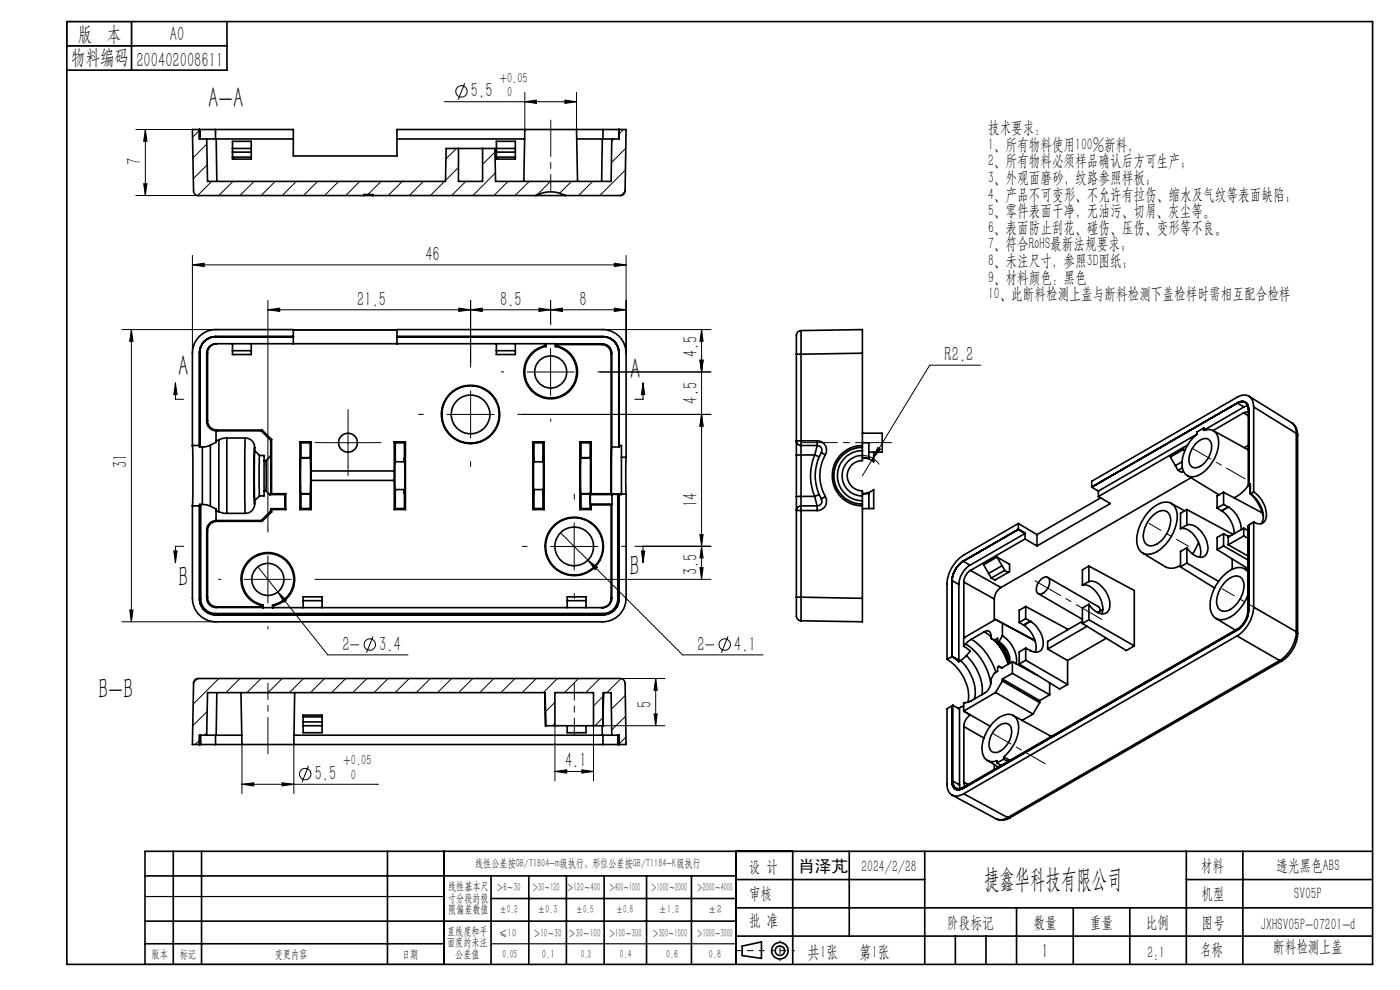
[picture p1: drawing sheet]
<svg xmlns="http://www.w3.org/2000/svg" width="297mm" height="210mm" viewBox="0 0 297 210" stroke-linecap="round" stroke-linejoin="round" font-family="sans-serif">
<g fill="none" stroke="#000" stroke-width=".21">
<path d="M98.6 17.7l-1.4 3.4M111.3 19.6v7.9M122.3 19.6v7.9M28.8 27.5h13.6M30.5 39h.7l-.4 2.5zM30.8 27.5l.4 2.5h-.7zM30.8 27.5v14M42.4 27.5l-1.5 1.6M43.9 30.5l-3 3M44 35l-3 2.9M44.9 38.5l-3 3M49.4 38.5l-3 3"/>
<path d="M53.9 38.5l-3 3M58.4 38.5l-3 3M62.9 38.5l-3 3M67.4 38.5l-3 3M71.9 38.5l-3 3M76.3 38.5l-3 3M80.9 38.5l-2.9 2.8M85.3 38.5l-3 3M89.8 38.5l-3 3M94.3 21.6h28M94.3 38.5l-3 3M96.8 31.5l-2.2 2.2"/>
<path d="M97.3 35.5l-2.8 2.8M98.8 38.5l-3 3M105 32.3l-2.6 2.6M105.1 36.7l-4.8 4.8M107.8 38.5l-3 3M111.3 21.6l2.5-.4v.7zM112.3 38.5l-3 3M116.8 38.5l-3 2.9M119.8 21.2l2.5 .4-2.5 .3zM121.2 38.5l-2.5 2.5M125.7 38.5l-3 3M130.2 29.5l-.4 .4"/>
<path d="M132.3 27.5l-1 1M132.7 36l-5.5 5.5M132.8 31.5l-3.1 3M28.8 41.5h13.3M40.8 56.2l2.5-.4v.7zM40.8 54.2v20.7M40.8 56.2h92M130.3 55.8l2.5 .4-2.5 .3zM132.6 40.6l-.9 .9M132.8 54.2v20.7M25.9 69.9h58.3M27.9 69.9v62"/>
<path d="M27.9 69.9l.3 2.5h-.7zM56.8 65.7l2.5-.3v.7zM56.8 63.7v48.7M56.8 65.7h76M97.3 65.4l2.5 .3-2.5 .4zM99.8 65.7l2.5-.3v.7zM99.8 63.7v13.1M111.8 78.9h10M114.3 65.4l2.5 .3-2.5 .4zM116.8 65.7l2.5-.3v.7zM116.8 63.7v4.7M116.8 73.9v10"/>
<path d="M127.3 78.9h23.5M127.8 69.9h23M130.3 65.4l2.5 .3-2.5 .4zM148.5 76.4h.7l-.4 2.5zM148.8 69.9l.4 2.5h-.7zM148.8 69.9v53M208 77.5h-10.8l-12 19.8M37.2 81.2l.4 2.5h-.7zM37.2 81.2v3.5h1.8M68.8 93.9h10M73.8 88.9v10M94.8 87.9h10"/>
<path d="M99.8 82.9v10M110.9 87.9h39.9M136.4 81.2l.4 2.5h-.7zM136.4 81.2v3.5h-1.7M148.8 87.9l.4 2.5h-.7zM183 96.6a4.2 4.2 0 0 1 3.5 1.9M185.2 97.3l-2.2 3.6M186.2 94.9l.6 .4-1.6 2zM36.9 116.9h.7l-.4 2.5zM39 115.9h-1.8v3.5M56.8 117.9v10M116.8 115.9h10"/>
<path d="M118.9 113l25.9 25.9h17.1M121.8 110.9v10M124.7 118.8l2.1 1.5-.6 .5zM134.7 115.9h16.1M136.1 116.9h.7l-.4 2.5zM136.4 115.9v3.5M148.5 113.4h.7l-.4 2.5zM148.8 115.9l.4 2.4h-.7zM25.9 131.9h19.9M27.5 129.4h.7l-.3 2.5zM51.8 122.9h10M54.7 120.3l14.8 18.6h17.1"/>
<path d="M58.9 125.6l1.8 1.7-.5 .4zM67.3 122.9h83.5M79.1 135l-1.3 3.5M148.5 120.4h.7l-.4 2.5zM154.4 135l-1.4 3.5M41.9 144l-.8 .8M42.6 156.7l-1.2 1.2M43.9 155.5l-.5 .5M44 150.9l-3.1 3M46.4 143.9l-5.4 5.5M50.9 143.9l-3 3M51.3 157.9v10.5"/>
<path d="M55.4 143.9l-3 3M59.9 143.9l-3 3M62.3 157.9v10.5M64.4 143.9l-3 3M68.9 143.9l-3 3M73.3 143.9l-3 3M77.9 143.9l-3.1 3M82.3 143.9l-3 3M86.8 143.9l-3 3M91.3 143.9l-3 3M95.8 143.9l-3 3M100.3 143.9l-3 3"/>
<path d="M104.8 143.9l-3 3M109.3 143.9l-3 3M113.8 143.9l-3 3M117.7 149l-2 2M117.7 153.4l-.5 .5M117.7 153.9v11.8M118.3 143.9l-3 3M122.7 143.9l-3 3M125.9 153.9v11.8M127.2 143.9l-3 3M127.9 153.9h13.2M127.9 152.2l-1.7 1.7"/>
<path d="M128 147.7l-2.1 2M131.6 143.9h9.5M131.7 144l-3 2.9M132.6 147.5l-2.9 3M132.7 151.9l-2.9 3M132.8 156.3l-1.6 1.6M138.7 151.4h.7l-.3 2.5zM139.1 143.9l.3 2.5h-.7zM139.1 143.9v10M51.3 166.4l2.5-.4v.7zM51.3 166.4h29M59.8 166l2.5 .4-2.5 .3z"/>
<path d="M65.4 162.5l-1.3 3.4M117.7 163.6l2.5-.3v.7zM117.7 163.6h8.2M123.4 163.3l2.5 .3-2.5 .4z"/>
<circle cx="97.9" cy="19.4" r="1.21"/>
<circle cx="78.4" cy="136.7" r="1.21"/>
<circle cx="153.8" cy="136.7" r="1.22"/>
<circle cx="64.8" cy="164.2" r="1.21"/>
</g>
<g fill="none" stroke="#000" stroke-width=".35">
<path d="M14.2 4.6h277v200h-277zM14.2 9.7h34M27.9 4.6v10.3M48.2 4.6v10.3h-34M42.3 27.5v2h1.6M42.4 27.5h-1.6l.3 13a.96 .96 0 0 0 1 1h71.6M42.4 27.5h3.3M42.4 27.5v2M43.9 29.5h2M43.9 29.5l.1 9h50.5l.2-7h2.6M45.7 27.5h16.5v5.6h22v-5.6h27.1M45.7 27.5v2"/>
<path d="M45.9 29.5h16.3M45.9 29.5l.1 9M49.3 30h4v3.8h-4zM49.3 31.5h4M49.3 33.3h4M49.3 32.3h4M84.2 29.5h27.1M97.3 31.5h5.1M97.3 31.5v7h5.1v-7M105.3 30h4v3.8h-4zM105.3 31.5h4M105.3 33.3h4"/>
<path d="M105.3 32.3h4M111.3 27.5h11M111.3 27.5l-.2 11M122.3 27.5l.2 11M122.3 27.5h5.6M122.3 29.5h5.5M127.8 29.5h2M127.8 29.5l-.2 9M127.9 27.5h3.4M127.9 27.5v2M129.8 29.5l-.2 9h-24.5l-.1-7h-2.6M131.3 27.5h1.5l-.2 13a1.02 1.02 0 0 1-1 1h-11.6"/>
<path d="M131.3 27.5v2M131.3 27.5v2h-1.5M77.2 41.5v-.2h1.9v.2M113.7 41.5a6.7 6.7 0 0 1 6.3 0M113.7 41.5h6.3M43.9 74.9v14.5M43.9 74.9h.1M44 74.9v14.3M46 72.9a1.98 1.98 0 0 0-2 2M49.3 74.4h4M49.3 72.9v2.3h4v-2.3M62.2 71.4h-16.5a3.4 3.4 0 0 0-3.4 3.4v20h.6"/>
<path d="M62.2 72.9v-3h-16.4a5 5 0 0 0-5 5v19.6M62.2 71.5h-16.5a3.4 3.4 0 0 0-3.3 3.3v19.7h-1.6M62.2 70h22M84.2 71.4h43.7a3.4 3.4 0 0 1 3.4 3.4v20h-1.5M84.2 72.9v-3h43.6a4.9 4.9 0 0 1 5 5v22.1M84.2 71.5h43.7a3.4 3.4 0 0 1 3.4 3.3v19.7h.5v2.5M105.3 74.4h4M105.3 72.9v2.3h4v-2.3M115.6 73.3a5.7 5.7 0 0 0-3.5 8.8 5.7 5.7 0 0 0 9.4 0 5.7 5.7 0 0 0-3.5-8.8M115.6 73.3l.2 .2M115.6 72.9v.4M115.8 73.5a5.5 5.5 0 0 0-3.6 8.4 5.5 5.5 0 0 0 9.2 0 5.5 5.5 0 0 0-3.6-8.4"/>
<path d="M115.8 72.9v.6M118 73.3l-.2 .2M118 73.1l-.1-.2-.1 .6M118 73.1v.2M118 73.1h9.6M127.6 73.1a2.03 2.03 0 0 1 2 2M127.8 72.9a2.03 2.03 0 0 1 2 2.1M127.8 72.9h-81.9a2.03 2.03 0 0 0-2 2M127.8 72.9l-.2 .2M129.6 75.1v29.6M129.8 75l-.2 .1M129.8 75v19.8"/>
<path d="M168.9 75.1h1M168.9 75.1v18.4M169.9 70.1l13.1-.2v5M169.9 70.1v5M169.9 70.1a1.45 1.45 0 0 0-1 1.9v3.1M169.9 75.1v18.4M183 74.9v22.8a3.2 3.2 0 0 0-3.3 3.2 3.2 3.2 0 0 0 3.3 3.2v2.8M183 74.9l-13.1 .2M40.8 94.5v12.8M42.9 94.8v12.2M43.9 89.4a2.04 2.04 0 0 0 1.9 2M44 89.2a1.97 1.97 0 0 0 2 2"/>
<path d="M44 89.2l-.1 .2M44.6 94.4v13M44.6 94.4l-1 .4h-.7M45.8 91.4h.1M45.8 93.5v.3l-1.2 .6M45.8 91.4v2.1M45.8 91.4h9.6M46 91.2l-.2 .2M46 91.2h9.6M46.4 93.3v15.2M46.4 93.3l-.6 .2M48.1 92.9h-.7l-1 .4"/>
<path d="M48.1 92.9v16M48.1 92.9h3.9M52 92.9a1.96 1.96 0 0 1 2 2M52 92.9v16M54 94.9v12M54 95.6v10.6M54 94.9v.7M54 95.6l1.1 1M55.1 96.6v8.6M55.1 96.6h.9v1.1M55.4 91.4l2 2M55.6 91.2l-.2 .2"/>
<path d="M55.6 91.2l2 2M56 97.7v6.4M56 97.7h.4M56.4 97.7v6.4M57.4 96.7v8.2M57.4 93.4v3.3M57.4 96.7l-1 1M57.6 93.2l-.2 .2M57.6 93.2v11.5M63.6 93.7h2.4M63.6 93.7l.3 .2M63.6 93.7v14.4"/>
<path d="M63.8 97.1v7.6M63.8 97.1h2M63.9 93.9h1.9M63.9 93.9v3.2M65.8 93.9v3.2M65.8 97.1v7.6M65.8 97.1h-2M66 93.7l-.2 .2M66 93.7v14.4M66 99.9h17.6M83.6 93.7h2.4M83.6 93.7v14.4"/>
<path d="M83.6 93.7l.3 .2M83.9 98l-.1-.9v7.6l.1-.9M83.9 93.9v4.1M83.9 93.9h1.9M83.9 98h1.9M85.8 98v-.9v7.6v-.9M85.8 93.9v4.1M86 93.7l-.2 .2M86 93.7v14.4M113 93.7l.3 .2M113 93.7h2.4M113 93.7v14.4"/>
<path d="M113.3 98l-.1-.9v7.6l.1-.9M113.3 93.9h1.9M113.3 98h1.9M113.3 93.9v4.1M115.2 98v-.9v7.6v-.9M115.2 93.9v4.1M115.4 93.7l-.2 .2M115.4 93.7v14.4M123 93.7h2.4M123 93.7l.3 .2M123 93.7v14.4M123.2 97.1v7.6"/>
<path d="M123.2 97.1h2M123.3 93.9h1.9M123.3 93.9v3.2M125.2 93.9v3.2M125.2 97.1v7.6M125.2 97.1h-2M125.4 93.7l-.2 .2M125.4 93.7v11M129.8 94.8l-.1 10M131.8 97v7.9h-.7v22.1a3.1 3.1 0 0 1-3.2 3.1h-82.2a3.1 3.1 0 0 1-3.1-3.1v-19.7h-1.8M131.8 97h1M132.8 97v7.8"/>
<path d="M168.9 93.5h1M168.9 93.5a.96 .96 0 0 0 1 1M168.9 96.5h1M168.9 93.5v3M168.9 96.5v8.8M169.9 93.5v1M169.9 94.5v2M169.9 94.5h3.5M169.9 93.5h3.5M169.9 96.5v8.8M169.9 96.5h3M172.9 96.5l.9 .4"/>
<path d="M172.9 96.5a11 11 0 0 0 0 8.8M173.4 93.5a1.98 1.98 0 0 1 1.7 3M173.4 94.5a1.01 1.01 0 0 1 .8 1.5M173.4 93.5v1M173.4 94.5l-.5 2M174.2 96l.9 .5M174.2 96a9.9 9.9 0 0 0 0 9.8M175.1 96.5a9 9 0 0 0 0 8.8M183 94.5a6.4 6.4 0 0 0-6.4 6.4 6.4 6.4 0 0 0 6.4 6.4M183 94.9a6 6 0 0 0-6.1 6 6 6 0 0 0 6.1 6M183 95.6a5.3 5.3 0 0 0-5.3 5.3 5.3 5.3 0 0 0 5.3 5.3M183 96.6a4.3 4.3 0 0 0-4.4 4.3 4.3 4.3 0 0 0 4.4 4.3"/>
<path d="M183 91.9h4.1v4h-2.8M183 93.9h1.3v3.2h-1.3M185.3 95.9v2.1l-.9-.6-1.4-.3M249.3 98.8l.6 1M249.9 99.8l.7 .4 .5-.3M250.8 98l-1.5 .8M250.8 99.2l-.9 .6M251.1 95.3l.3 .2M251.1 95.3l-2.8 1.6 1 1.9M251.1 95.3l.2 .4M252 94.4l-19 10.9M253.6 94.1a2.17 2.17 0 0 1 3-.7 3.5 3.5 0 0 1-.6 4.1 2.65 2.65 0 0 1-3.2 1.5 3.1 3.1 0 0 1 0-3.7z"/>
<path d="M253.9 92.1l-20.9 12.1M255.3 90.8v.5a2.3 2.3 0 0 1 2.4 .3 2.3 2.3 0 0 1 .8 2.3 8.2 8.2 0 0 1-4.8 7.1 2.2 2.2 0 0 1-2.9-2.2 8.6 8.6 0 0 1 3.1-6.7M255.3 90.8l-1.4 .8v.5M255.3 90.8l.6 .3M262.5 85.5a1.47 1.47 0 0 1 1.7-.2 1.47 1.47 0 0 1 .7 1.5v16.1M262.5 85.5a1.46 1.46 0 0 1 1.7-.1 1.46 1.46 0 0 1 .7 1.5v16.1M262.5 85.5l-30.9 17.9M262.5 85.5l1.4 .8M263.8 87.6l-6.4 3.7 7.5 4.2M263.8 87.6l1.1 .6M263.9 86.3l-8.1 4.7M264.7 86l-.8 .3"/>
<path d="M264.9 87.5l-.7-.1-.4 .2M264.9 94.5l-.9 .5M265 84.1l9 5.6M266 86.3a2.15 2.15 0 0 0-2.1-2.5l-1.5 .5-30.8 17.8v1.3M266 86.3v18.1M266 86.3l9 5.6M274 89.7a2.79 2.79 0 0 1 1.3 2.6M274 89.7a2.33 2.33 0 0 1 1 2.2M275 91.9l.3 .4M275 91.9v42.1M275.3 92.3v42.1M42.9 107l1.1 .1 .6 .3"/>
<path d="M43.9 112.5l.1 .1M43.9 112.5v14.4M44 112.6v14.1M44.6 107.4l1.2 .6v.3M45.8 110.4h.1M45.8 110.4a1.98 1.98 0 0 0-1.9 2.1M45.8 108.3v2.1M45.8 110.4h9.6M45.8 108.3l.6 .2M45.8 110.4l.2 .2M46 110.6a1.98 1.98 0 0 0-2 2M46 110.6h9.6"/>
<path d="M46.4 108.5l.8 .3 .9 .1M48.1 108.9h3.9M54 106.9a1.96 1.96 0 0 1-2 2M54 106.2v.7M55.1 105.2l-1.1 1M55.4 110.4l.2 .2M56 104.1h.4M56 104.1v1.1h-.9M56.4 104.1l.8 .8M57.2 104.9h3.2M57.4 104.9h-.2M57.4 107.9v.5"/>
<path d="M57.4 107.9h3M57.4 108.4l-2 2M57.4 107.9l.2 .2M57.4 108.4l.2 .2M57.6 108.1h3M57.6 104.7h3M57.6 108.1v.5M57.6 104.7l-.2 .2M57.6 108.6l-2 2M60.4 104.9v3M60.4 107.9l.2 .2M60.6 104.7l-.2 .2"/>
<path d="M60.6 104.7v3.4M63.6 108.1h2.4M63.8 104.7h.1M63.8 104.7h2M63.9 107.9h1.9M63.9 104.7v3.2M63.9 107.9l-.3 .2M65.8 104.7v3.2M65.8 107.9l.2 .2M65.8 104.7h.1M66 101.9h17.6M83.6 108.1h2.4"/>
<path d="M83.9 103.8v4.1M83.9 103.8h1.9M83.9 107.9h1.9M83.9 107.9l-.3 .2M85.8 103.8v4.1M85.8 107.9l.2 .2M113 108.1h2.4M113.3 103.8v4.1M113.3 103.8h1.9M113.3 107.9l-.3 .2M113.3 107.9h1.9M115.2 103.8v4.1"/>
<path d="M115.2 107.9l.2 .2M123 108.1h2.4M123.2 104.7h.1M123.2 104.7h2M123.3 107.9h1.9M123.3 104.7v3.2M123.3 107.9l-.3 .2M125.2 104.7v3.2M125.2 107.9l.2 .2M125.2 104.7h.1M125.4 104.7h4.2M125.4 107.1v1"/>
<path d="M125.4 104.7l-.2 .2h4.6M125.4 107.1h4.2M129.6 104.7l.1 .1M129.6 107.1v19.8M129.7 104.8h3.1M129.8 107v-2.1h1.5v22.1a3.4 3.4 0 0 1-3.4 3.4h-82.2a3.4 3.4 0 0 1-3.4-3.4v-20h.6M129.8 107l-.2 .1M129.8 107v19.9M129.8 106.9h-4.6l.2 .2M132.8 104.8v22.1a4.9 4.9 0 0 1-5 5h-82a5 5 0 0 1-5-5v-19.6M168.9 108.3h1M168.9 105.3h1"/>
<path d="M168.9 105.3v3M168.9 108.3v18.4M169.9 107.3v1M169.9 107.3a.96 .96 0 0 0-1 1M169.9 105.3v2M169.9 107.3h3.5M169.9 108.3v18.4M169.9 108.3h3.5M169.9 105.3h3M172.9 105.3l.5 2M173.4 107.3v1M173.8 104.9l-.9 .4"/>
<path d="M174.2 105.8a.99 .99 0 0 1-.8 1.5M175.1 105.3a1.96 1.96 0 0 1-1.7 3M175.1 105.3l-.9 .5M183 106.9v.4M183 104.7l1.4-.3 .9-.6v4.1h-1v-3.2zM183 107.3v19.6M184.3 107.9h-1.3M204.4 119.1a5.3 5.3 0 0 0-2.4 4M204.4 119.1l1.4 .8M205.8 119.9a5.3 5.3 0 0 0-2.4 4.1M211.5 118.2l2.7 1.5v1.5l-.3 .2M211.5 118.2l-2.8 1.6 1 1.8"/>
<path d="M211.5 118.2l1.1 1.8M216 111l-11.6 6.7a7.8 7.8 0 0 0-3.5 6.2v16M216 111v1.3M216 111l4 2.4M216 112.3l-11.6 6.8M216 112.3l1.5 .9-11.7 6.7M217.5 114.3v-1.2l-1.5-.8-11.6 6.7a5.3 5.3 0 0 0-2.4 4.2v16.1M217.5 114.3l2.5 1.5M217.5 114.3l-11.6 6.7M220 113.4v2.4M231.6 103.4l1.4 .8M233 104.2v1.1"/>
<path d="M233 105.3l2.5 1.5-15.5 9M233.5 105.6l-13.5 7.8M242.4 117.3l4.9 3a3.2 3.2 0 0 0 3.1-.4M243.8 108.4a4.3 4.3 0 0 1 4.4-1.7 3.5 3.5 0 0 1 1.4 4.1 9 9 0 0 1-5.2 6.6 2.43 2.43 0 0 1-3.2-2.5 9.6 9.6 0 0 1 2.6-6.5zM244.4 109.6a2.68 2.68 0 0 1 3.3-1 3 3 0 0 1 .4 3.3 5.2 5.2 0 0 1-4 3.9 1.78 1.78 0 0 1-1.6-2.2 6.9 6.9 0 0 1 1.9-4zM248.5 106.8l2.8 1.6M250.4 112.1a3.4 3.4 0 0 1 3.4 2.2 4.5 4.5 0 0 1 .7 3.9M251.8 111.4a3.1 3.1 0 0 1 3.1 1.4 4.8 4.8 0 0 1 1.1 4.7 1.72 1.72 0 0 1-2.7 .2l-1.5-1.5M251.8 108.1l9.6 5.2v.1M251.8 119.4l-1.4 .9M251.8 119.4l6.7 3.9M251.8 108.1v3.3"/>
<path d="M251.8 116.2v3.2M251.8 108.1l-1.4 .8v3.2M251.8 116.2l-1.4 .8v3.3M251.8 111.4l-1.4 .7M251.8 100.9l6.8 4.1M252.7 101.3l-40.4 23.3M254.2 115.1l-1.2 2.4M258.2 116.6l6.5 4M258.2 107.8l1 .6M259.2 108.4a5.9 5.9 0 0 1 2.6 4.8M259.2 108.4h.1M259.6 115.8l-1.4 .8"/>
<path d="M259.6 115.8l5.1 3M259.6 107l1 .6M259.6 104.4v2.6M259.6 113.2v2.6M259.6 104.4l8.2 4.4M259.6 113.2l1 .6M259.6 104.4l-1.4 .8v2.6M259.6 113.2l-1.4 .8v2.6M259.6 107l-1.4 .8M260.6 107.6a5.7 5.7 0 0 1 2.7 4.8M260.6 107.6h.1M260.6 113.8h.1"/>
<path d="M260.6 115.6l4.1 2.3M260.6 107.6l-1.4 .8M261.4 118.6v2.1M263.8 113.7l-3.2 1.9M263.8 113.7l.9 .5M263.8 112v1.7M263.8 112l.9 .5M263.8 112l-3.2 1.9v1.7M264.9 102.9a7.4 7.4 0 0 1-3.1 2.7M264.9 111.4v18.1a5.4 5.4 0 0 1-2.4 4.1l-58.1 33.6a1.46 1.46 0 0 1-1.7 .2 1.46 1.46 0 0 1-.7-1.6v-16.1M264.9 102.9l.4 .2-.4-.1M264.9 102.9l.4-.2v2.1"/>
<path d="M264.9 102.9v.1M265.2 104.7h.1M265.3 104.8a5.6 5.6 0 0 1 2.5 5.9l-.3 .4M265.5 104.9v.1a11 11 0 0 1 2.5 4.5M266 104.4a5.6 5.6 0 0 1 2.5 5.9 1.57 1.57 0 0 1-2.5 .4M266 110.7l-1.3 .8v18.1a5.1 5.1 0 0 1-2.2 3.8l-58.1 33.6a1.36 1.36 0 0 1-1.6 .1 1.36 1.36 0 0 1-.7-1.4M266 110.7v18.1M266 104.4l-.7 .4M43.9 126.9a1.98 1.98 0 0 0 2 2M44 126.7a1.97 1.97 0 0 0 2 2M44 126.7l-.1 .2M46 128.7l-.1 .2"/>
<path d="M46 128.7h9.6M55.6 128.5a5.7 5.7 0 0 1-3.5-8.8 5.7 5.7 0 0 1 9.4 0 5.7 5.7 0 0 1-3.5 8.8M55.6 128.5v.2M55.8 128.3a5.5 5.5 0 0 1-3.6-8.4 5.5 5.5 0 0 1 9.2 0 5.5 5.5 0 0 1-3.6 8.4M55.8 128.3v.6l-.2-.2M55.8 128.3l-.2 .2M57.8 128.3l.2 .2M57.8 128.3v.6M58 128.5v.4M64.3 127.4h4M64.3 128.9v-2.3h4v2.3M120.3 127.4h4"/>
<path d="M120.3 128.9v-2.3h4v2.3M129.6 126.9a1.98 1.98 0 0 1-2 2M129.6 126.9h.2M129.8 126.9a1.98 1.98 0 0 1-2 2h-81.9M168.9 126.7h1M168.9 126.7v1.5a5.7 5.7 0 0 0 .3 3.2l.7 .3M169.9 126.7v5M169.9 126.7l13.1 .2M183 126.9v5l-13.1-.2M200.9 139.9a9.4 9.4 0 0 1 4.5 9.1M202 139.3l1.4 1.1M202 139.3l-1.1 .6"/>
<path d="M202 139.3l1.4 .8M202 123.1v16.1M202 139.2v.1M202 139.2l1.4 .8M202 123.1l1.4 .9M203.4 124v16.4M204.4 137.1l1.4 1-.8 1M204.5 135.3h.1M204.5 123.5l-.1 13.6M204.5 123.5l6.4 3.6M204.9 136.6a12 12 0 0 1 5.3 8.5M204.9 136.6l-.5 .5"/>
<path d="M205 139.1l-1.2 1M205 139.1a9.9 9.9 0 0 1 3.3 8.3M205.9 121a3.3 3.3 0 0 0-1.4 2.5M205.9 121l6.4 3.6M206.1 135.6l-1.2 1M206.1 135.6a12.8 12.8 0 0 1 5.2 7M208.8 134a.85 .85 0 0 1 1-.1 .85 .85 0 0 1 .4 .9v.6M208.8 134l1.4 1.1M208.8 134l-2.7 1.6M209.7 121.6l.6 1M210.2 135.4a8.3 8.3 0 0 1 3.6 5.5 4.6 4.6 0 0 0-2.2-4.6M210.2 135.4l.8 .4"/>
<path d="M210.9 127.1v4.4M211 135.8l.7 .6a7.2 7.2 0 0 1 2.2 4.1M211 135.8l.6-.4v.9M211.2 131.4l8.4 4.5M211.2 131.4l-6.8 3.9M211.2 131.4l1.5 .8M211.5 136.4l1.4 2.1 .8 1.7M211.9 136.1a4.5 4.5 0 0 1 2.2 4.6M211.9 136.1l-.3 .2M212.3 124.6a3.1 3.1 0 0 0-1.4 2.5M212.6 120l.5 1M212.6 120l-2.9 1.6"/>
<path d="M212.7 134.9a6.3 6.3 0 0 1 2.9 5.9M212.7 132.2v2.7M212.7 132.2l6.9 3.8M212.7 134.9l-.8 1.2M213.1 121l.8 .4M213.1 121l-2.8 1.6M213.9 121.4l-2.8 1.6-.8-.4M216.2 132l1 .6M217.2 132.6a5.7 5.7 0 0 1 2.4 5.7v.1M217.2 132.6h.1M217.6 128.6l8.9 4.8v.2M217.6 128.6v2.6"/>
<path d="M217.6 137.5v2.5M217.6 131.2l1 .6M217.6 128.6l-1.4 .9v2.5M217.6 137.5l-1.4 .8v2.6M217.6 131.2l-1.4 .8M218.6 131.8a5.2 5.2 0 0 1 2.5 5.8 1.69 1.69 0 0 1-2.5 .4l-1-.5M218.6 131.8h.1M218.6 131.8l-1.4 .8M220.3 125.9l9.3 5.5M220.7 123a1.16 1.16 0 0 1 1.8-.3 2.67 2.67 0 0 1-2 3.3 1.4 1.4 0 0 1-.4-2.1zM222.3 122.5l10.7 6.2 .4 .9M222.3 137.7l4.2 2.4"/>
<path d="M229.6 124.1a2.95 2.95 0 0 1 3 1.6 5.1 5.1 0 0 1 1.2 4.5M229.6 132.2l9.3 5.8 1.7-1M229.6 131.8l-7.3 4.3v1.6M230.6 132.8l-8.3 4.9M231 123.4a3.5 3.5 0 0 1 3.5 2 3.8 3.8 0 0 1 .4 4.4 2.61 2.61 0 0 1-3.4-1l-.5-.6M231 120.1l9.6 5.2v11.7M231 131.5l-1.4 .7M231 131.5l9.6 5.5M231 120.1v3.3M231 128.2v3.3M231 120.1l-1.4 .8v3.2M231 128.2l-1.4 .8v3.2"/>
<path d="M231 123.4l-1.4 .7M234 129.3l-1.1 .6M234.7 135.4l-8.2 4.7M250.4 120.3l7.3 4.4M257.9 131.2l4.2 2.5M260.2 123.2a2.42 2.42 0 0 1 3-.7 2.98 2.98 0 0 1 .4 3.3 5.4 5.4 0 0 1-3.7 3.8 1.77 1.77 0 0 1-1.8-2.1 6.9 6.9 0 0 1 2.1-4.3zM262.4 134.9l-58 33.5M262.4 134.9l9.1 5.2M264 120.6l.7 .4M264.7 121.3a2.63 2.63 0 0 0-3.7-.3 9.1 9.1 0 0 0-4.2 8.5 2.45 2.45 0 0 0 3.9 1.5 9 9 0 0 0 4-4.7M266 128.8a7.9 7.9 0 0 1-3.6 6.1M266 128.8l9 5.2"/>
<path d="M275 134a7.6 7.6 0 0 1-3.5 6.1M275 134l.3 .4M275.3 134.4a7.3 7.3 0 0 1-3.3 5.8M42.6 157.9h-1.8l.3-13a.96 .96 0 0 1 1-1h89.5a1.02 1.02 0 0 1 1 1l.2 13h-1.7M42.6 157.9h3.1M42.6 156v1.9M43.9 156h2M43.9 156h-1.6v1.9M45.7 156v1.9M45.7 157.9h5.6M45.9 156h5.4M46 146.9l-.1 9.1"/>
<path d="M51.1 146.9l.2 11M51.3 157.9h11M62.3 157.9h65.6M62.4 156h65.4M62.5 146.9l-.2 11M64.3 151.7h4v3.7h-4zM64.3 153.9h4M64.3 152.1h4M64.3 153.1h4M115.7 153.9h.1M115.7 153.9l-.1-7h-71.6l-.1 9.1M115.7 153.9h2"/>
<path d="M117.7 153.9h8.2M117.7 153.9v-7h8.2v7M120.3 153.9v1.5h4v-1.5M125.9 153.9h2M127.7 153.9l.1 2.1M127.8 156h2M127.9 153.9h.1M127.9 153.9l.1-7h1.6l.2 9.1M127.9 157.9h3.2M127.9 156v1.9M129.8 156h1.5v1.9M131.1 156v1.9"/>
<path d="M202.1 149.6l-1.2 .7v16a2.15 2.15 0 0 0 1 2.3 2.15 2.15 0 0 0 2.5-.2M202.1 149.6v16.1M202.1 149.6l1.5 .8v16.1M203.2 150.2l.2 .1M203.4 150.3h.1M203.4 140v.1M203.8 140.1a9.2 9.2 0 0 1 2.9 8.2M203.8 140.1l-.4 .3M204.4 149.7l-1 .6M204.4 150.8l1.4 .9a2.96 2.96 0 0 0-1.3 2.4M204.4 150.8h.1M204.4 150.8l5.6 3.2"/>
<path d="M204.5 154.1v11.8M204.5 154.1l4.2 2.5M211.2 146.9l-6.8 3.9M211.2 146.9l7.9 4.6M211.5 154.3a1.94 1.94 0 0 1 2.8-.4 4.6 4.6 0 0 1-2.4 5.5 1.43 1.43 0 0 1-1.5 0 1.43 1.43 0 0 1-.6-1.5 5.3 5.3 0 0 1 1.7-3.6zM211.9 141.3l-.3 .2v.9l-.6 .4-.8 1.3a3 3 0 0 1-1.4 3l-2.9 1.7-1.5 .3v1.7M211.9 141.3l.7 .3M212.7 144v.5M212.7 144.5l-1.5 2.4M212.7 144l7.9 4.6M212.7 144.5l7.9 4.5M214.8 140.4v2.4"/>
<path d="M214.8 142.8l-2.1 1.2M214.8 140.4l-2.3 1.3-.6-.4M214.8 142.8l7.9 4.6M214.8 140.4l5.2 2.8M214.9 151.8l8.1 4.4M216.2 140.9l8.6 5.2 1.7-.9M217.6 140l8.9 5.2M217.6 140l-1.4 .9M219.1 151.5l-2.3 1.3M220.6 149l-1.5 2.5M220.6 148.6v.4M222.7 147.4l-2.1 1.2"/>
<path d="M222.7 144.8v2.6M226.5 140.1v5.1M271.5 140.1l.5 .1M271.5 140.1l-57.7 33.3M272 140.2l-57.7 33.3M202 168.7l9.3 5M202.1 165.7l1.5 .8M203.6 166.5l.1 .7M204.4 168.4l9.4 5M204.5 165.9v.4l.3 .4M204.5 165.9l.9 .5M209.4 161.3l2.4 1.4"/>
<path d="M210.9 162.2v1M211.5 161.8l.9 .6M212.9 160.5a8 8 0 0 0 3.1-7.3 2.17 2.17 0 0 0-3.5-1.3 8.2 8.2 0 0 0-4.1 7.9 2.12 2.12 0 0 0 3.1 1.6v.4M212.9 160.5v.5M212.9 161l-1.4 .8M212.9 160.5l1.3 .8M212.9 161l.9 .5M213.8 173.4l.5 .1M213.8 173.4a2.52 2.52 0 0 1-2.5 .3M214.3 173.5a3.1 3.1 0 0 1-3 .2M30.8 195.4h125.4M30.8 185.8h125.4"/>
<path d="M36.8 180.6v24M42.8 180.6v24M82.2 180.6v24M94.2 180.6v24M104.2 185.8v18.8M104.2 190.6h52M112.2 185.8v18.8M120.2 185.8v18.8M128.2 185.8v18.8M137.2 185.8v18.8M146.7 185.8v18.8M156.2 180.6v24"/>
<path d="M156.2 186.6h40M156.2 198.6h135M156.2 192.6h135M168.2 180.6v24M180.2 180.6v18M196.2 180.6v24M202.7 198.6v6M209.2 198.6v6M215.7 192.6v12M227.7 192.6v12M239.7 192.6v12M251.7 186.6h39.5"/>
<path d="M251.7 180.6v24M263.7 180.6v24M291.2 180.6h-260.4v24M30.8 200.2h63.4M157.4 200.7l4.1-.9v3.5l-4.1-.6z"/>
<circle cx="116.8" cy="78.9" r="3.4"/>
<circle cx="73.8" cy="93.9" r="2.01"/>
<circle cx="99.8" cy="87.9" r="4.1"/>
<circle cx="99.8" cy="87.9" r="6.1"/>
<circle cx="99.8" cy="87.9" r="6.2"/>
<circle cx="121.8" cy="115.9" r="6.2"/>
<circle cx="121.8" cy="115.9" r="4.1"/>
<circle cx="121.8" cy="115.9" r="6.1"/>
<circle cx="56.8" cy="122.9" r="3.4"/>
<circle cx="165.5" cy="201.7" r="1.74"/>
<circle cx="165.5" cy="201.7" r="1"/>
</g>
<path d="M116.8 25.5v15M189.2 93.9h-19.2M56.8 159.9v-15" fill="none" stroke="#000" stroke-width=".21" stroke-dasharray="15.2 1.3 1.3 1.3" stroke-dashoffset="7.5"/>
<path d="M121.8 144.9v11" fill="none" stroke="#000" stroke-width=".21" stroke-dasharray="15.2 1.3 1.3 1.3" stroke-dashoffset="11.6"/>
<g fill="none" stroke="#000" stroke-width=".21" stroke-dasharray="15.2 1.3 1.3 1.3">
<path d="M99.8 77.9v-1.1M106.8 78.9h-.5M116.8 68.9v-.5M126.8 78.9h.5M68.8 93.9h-2M73.8 88.9v-2M73.8 98.9v2M78.8 93.9h2M89.8 87.9h-1M99.8 97.9v1.1M109.8 87.9h1.1M116.8 88.9v.5"/>
<path d="M56.8 112.9v-.5M111.8 115.9h-1M121.8 105.9v-1.1M131.8 115.9h1.1M46.8 122.9h-.5M56.8 132.9v.5M66.8 122.9h.5M121.8 125.9v1.1"/>
</g>
<path d="M252.9 95.1l11.3 6.5M210.5 155.5l11.2 6.5" fill="none" stroke="#000" stroke-width=".21" stroke-dasharray="15.2 1.3 1.3 1.3" stroke-dashoffset="10.7"/>
<path d="M219.5 123.2l14.3 8.2" fill="none" stroke="#000" stroke-width=".21" stroke-dasharray="15.2 1.3 1.3 1.3" stroke-dashoffset="8.9"/>
<path d="M243.7 111l8.4 4.9M259.3 124.9l8.4 4.9" fill="none" stroke="#000" stroke-width=".21" stroke-dasharray="15.2 1.3 1.3 1.3" stroke-dashoffset="12.3"/>
<path d="M162.1 201.7h-6" fill="none" stroke="#000" stroke-width=".21" stroke-dasharray="15.2 1.3 1.3 1.3" stroke-dashoffset="14.1"/>
<path d="M168.5 201.7h-4.8" fill="none" stroke="#000" stroke-width=".21" stroke-dasharray="15.2 1.3 1.3 1.3" stroke-dashoffset="14.7"/>
<path d="M165.5 199.6v4.2" fill="none" stroke="#000" stroke-width=".21" stroke-dasharray="15.2 1.3 1.3 1.3" stroke-dashoffset="15"/>
<path d="M14.2 4.6h13.7v5.1h-13.7zM30.8 190.2h63.4M30.8 204.6h63.4M104.2 200.2h52" fill="none" stroke="#000" stroke-width=".25"/>
<g fill="#000">
<path d="M40.8 56.2l2.5-.4v.7zM130.3 55.8l2.5 .4-2.5 .3zM116.8 65.7l2.5-.3v.7zM130.3 65.4l2.5 .3-2.5 .4z"/>
<path d="M148.5 76.4h.7l-.4 2.5zM148.8 69.9l.4 2.5h-.7zM27.5 129.4h.7l-.3 2.5zM27.9 69.9l.3 2.5h-.7zM30.5 39h.7l-.4 2.5zM30.8 27.5l.4 2.5h-.7zM138.7 151.4h.7l-.3 2.5zM139.1 143.9l.3 2.5h-.7z"/>
<path d="M148.5 76.4h.7l-.4 2.5zM148.8 87.9l.4 2.5h-.7z"/>
<path d="M136.4 81.2l.4 2.5h-.7zM37.2 81.2l.4 2.5h-.7z"/>
<path d="M124.7 118.8l1.5 2 .6-.5zM58.9 125.6l1.3 2.1 .5-.4zM99.8 65.7l2.5-.3v.7zM114.3 65.4l2.5 .3-2.5 .4zM56.8 65.7l2.5-.3v.7zM97.3 65.4l2.5 .3-2.5 .4zM186.2 94.9l-1 2.4 1.6-2zM111.3 21.6l2.5-.4v.7zM119.8 21.2l2.5 .4-2.5 .3zM117.7 163.6l2.5-.3v.7zM123.4 163.3l2.5 .3-2.5 .4zM51.3 166.4l2.5-.4v.7zM59.8 166l2.5 .4-2.5 .3z"/>
<path d="M136.1 116.9h.7l-.4 2.5zM36.9 116.9h.7l-.4 2.5z"/>
<path d="M148.8 115.9l.4 2.4h-.7zM148.5 120.4h.7l-.4 2.5zM148.8 87.9l.4 2.5h-.7zM148.5 113.4h.7l-.4 2.5z"/>
</g>
<g font-size="6.3">
<text x="44.2" y="22.9">A-A</text>
<text x="37.8" y="79.8">A</text>
<text x="133.7" y="80.4">A</text>
<text x="37.8" y="124.6">B</text>
<text x="133.6" y="122.2">B</text>
<text x="20.8" y="148.3">B-B</text>
</g>
<text font-size="5.6" x="208.8" y="188.3">捷鑫华科技有限公司</text>
<g font-size="4.4">
<text x="16.5" y="8.6">版 本</text>
<text x="36.1" y="8.6">A0</text>
<text x="15.1" y="13.7">物料编码</text>
<text x="28.9" y="14.2">200402008611</text>
<text x="99.9" y="20.7">5.5</text>
<text x="30" y="34.9" transform="rotate(-90 30 34.9)">7</text>
<text x="90.3" y="55.3">46</text>
<text x="75.8" y="64.8">21.5</text>
<text x="106.1" y="64.8">8.5</text>
<text x="122.9" y="64.8">8</text>
<text x="148" y="75.8" transform="rotate(-90 148 75.8)">4.5</text>
<text x="200.4" y="76.6">R2.2</text>
<text x="148" y="85.6" transform="rotate(-90 148 85.6)">4.5</text>
<text x="27" y="99.3" transform="rotate(-90 27 99.3)">31</text>
<text x="148" y="107.6" transform="rotate(-90 148 107.6)">14</text>
<text x="148" y="122" transform="rotate(-90 148 122)">3.5</text>
<text x="72.7" y="138">2-</text>
<text x="80.5" y="138">3.4</text>
<text x="148" y="138">2-</text>
<text x="155.8" y="138">4.1</text>
<text x="138.2" y="150.2" transform="rotate(-90 138.2 150.2)">5</text>
<text x="66.8" y="165.5">5.5</text>
<text x="119.9" y="162.8">4.1</text>
<text x="221" y="203.2">1</text>
</g>
<g font-size="3.8">
<text x="171.3" y="203.2">共1张</text>
<text x="182.3" y="203.2">第1张</text>
</g>
<g font-size="3.5">
<text x="209.6" y="28.2">技术要求：</text>
<text x="209.6" y="31.8">1、所有物料使用100%新料，</text>
<text x="209.6" y="35.3">2、所有物料必须样品确认后方可生产；</text>
<text x="209.6" y="38.8">3、外观面磨砂，纹路参照样板；</text>
<text x="209.6" y="42.3">4、产品不可变形、不允许有拉伤、缩水及气纹等表面缺陷；</text>
<text x="209.6" y="45.9">5、零件表面干净，无油污、切屑、灰尘等。</text>
<text x="209.6" y="49.4">6、表面防止刮花、碰伤、压伤、变形等不良。</text>
<text x="209.6" y="52.9">7、符合RoHS最新法规要求；</text>
<text x="209.6" y="56.4">8、未注尺寸，参照3D图纸；</text>
<text x="209.6" y="60">9、材料颜色：黑色</text>
<text x="209.6" y="63.5">10、此断料检测上盖与断料检测下盖检样时需相互配合检样</text>
<text x="158.9" y="184.9">设 计</text>
<text x="169.3" y="184.9">肖泽芃</text>
<text x="182.7" y="184.9">2024/2/28</text>
<text x="254.7" y="184.7">材料</text>
<text x="270.7" y="184.7">透光黑色ABS</text>
<text x="158.9" y="190.8">审核</text>
<text x="254.9" y="190.7">机型</text>
<text x="274.6" y="190.8">SV05P</text>
<text x="158.9" y="196.5">批 准</text>
<text x="200.9" y="196.9">阶段标记</text>
<text x="219.3" y="196.9">数量</text>
<text x="231.2" y="196.9">重量</text>
<text x="243.1" y="196.9">比例</text>
<text x="254.9" y="196.9">图号</text>
<text x="267.5" y="197.3">JXHSV05P-07201-d</text>
<text x="243.4" y="203.2">2:1</text>
<text x="254.5" y="202.5">名称</text>
<text x="270.1" y="201.8">断料检测上盖</text>
</g>
<g font-size="3.1">
<text x="106" y="17.6">+0.05</text>
<text x="107.6" y="20.7">0</text>
<text x="72.9" y="162.4">+0.05</text>
<text x="74.4" y="165.5">0</text>
</g>
<g font-size="2.5">
<text x="100.8" y="184">线性公差按GB/T1804-m级执行；形位公差按GB/T1184-K级执行</text>
<text x="95.1" y="188.8">线性基本尺</text>
<text x="95.1" y="191.3">寸分段的极</text>
<text x="105.3" y="189.1">＞6～30</text>
<text x="112.9" y="189.1">＞30～120</text>
<text x="120.2" y="188.9">＞120～400</text>
<text x="129.2" y="188.9">＞400～1000</text>
<text x="138.1" y="189.1">＞1000～2000</text>
<text x="147.8" y="189.1">＞2000～4000</text>
<text x="95.1" y="193.8">限偏差数值</text>
<text x="105.9" y="193.8">±0.2</text>
<text x="114.1" y="193.8">±0.3</text>
<text x="122.2" y="193.8">±0.5</text>
<text x="130.7" y="193.8">±0.8</text>
<text x="139.8" y="193.8">±1.2</text>
<text x="150.2" y="193.8">±2</text>
<text x="32.2" y="203.2">版本</text>
<text x="38.1" y="203.2">标记</text>
<text x="58.3" y="203.2">变更内容</text>
<text x="85.3" y="203.2">日期</text>
<text x="94.8" y="198.3">直线度和平</text>
<text x="94.8" y="200.7">面度的未注</text>
<text x="96.6" y="203.2">公差值</text>
<text x="105.9" y="198.7">≤10</text>
<text x="106.6" y="203.2">0.05</text>
<text x="113.2" y="198.7">＞10～30</text>
<text x="115" y="203.2">0.1</text>
<text x="120.6" y="198.7">＞30～100</text>
<text x="123.2" y="203.2">0.2</text>
<text x="129.1" y="198.7">＞100～300</text>
<text x="131.5" y="203.2">0.4</text>
<text x="138.4" y="198.7">＞300～1000</text>
<text x="141.3" y="203.2">0.6</text>
<text x="147.8" y="198.7">＞1000～3000</text>
<text x="150.4" y="203.2">0.8</text>
</g>
</svg>
